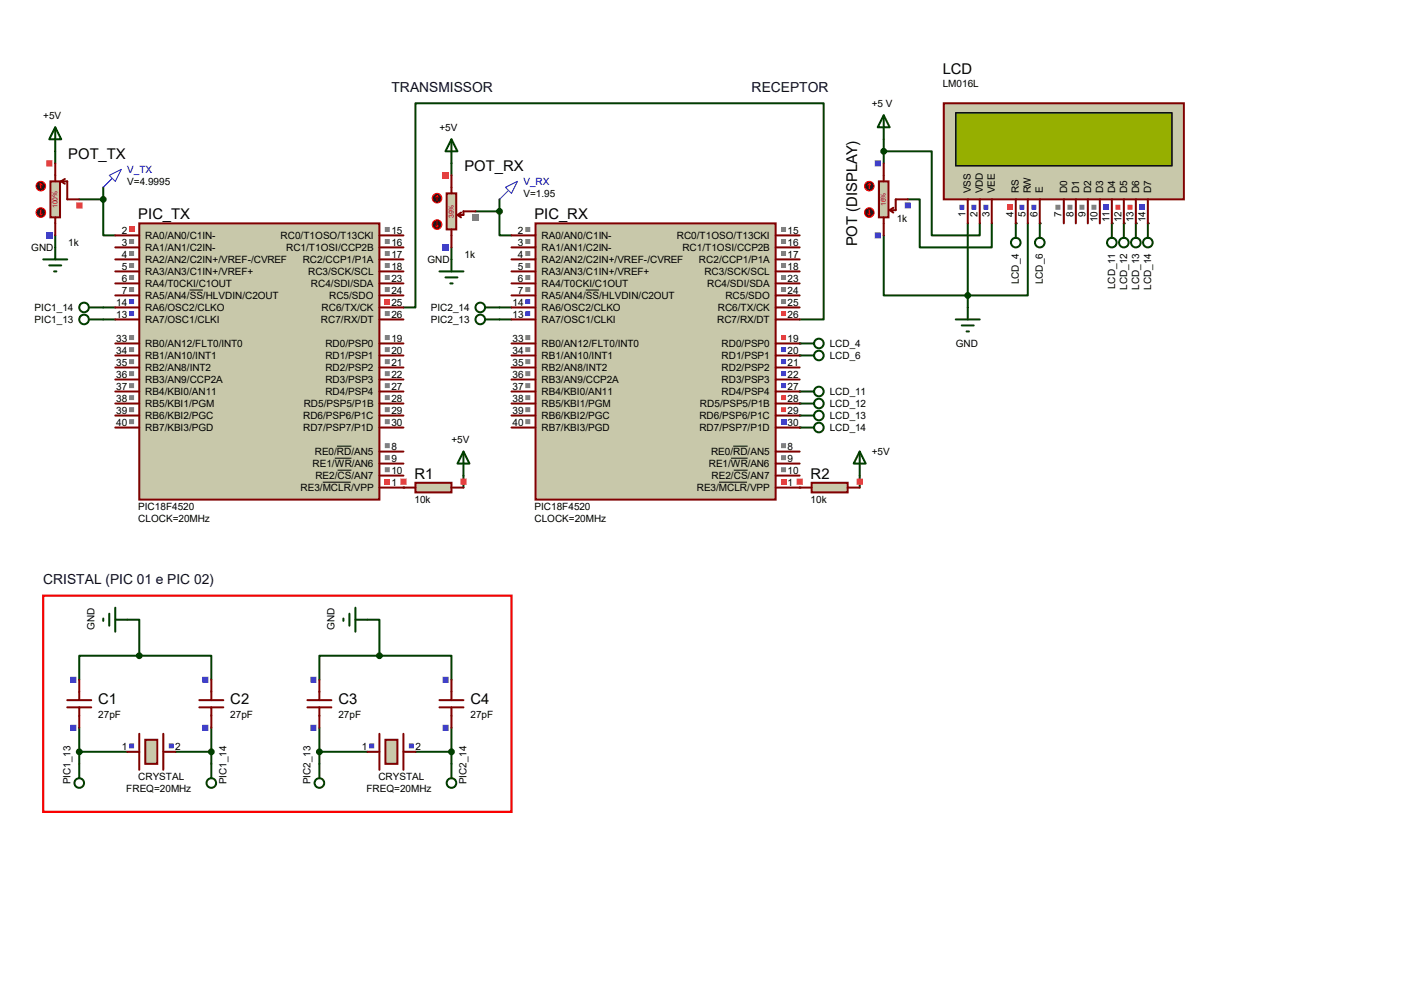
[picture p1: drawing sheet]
<svg xmlns="http://www.w3.org/2000/svg" width="297mm" height="210mm" viewBox="0 0 297 210" stroke-linecap="round" stroke-linejoin="round" font-family="sans-serif">
<circle cx="85.3" cy="103.1" r=".21" fill="#004000"/>
<g fill="none" stroke="#004000" stroke-width=".42">
<path d="M95.5 34.5v2.6M186.9 29.5v5M95.5 52.3v2.6M100.6 44.7h5.1M105.7 44.7v5.1h2.5M105.7 42.2v2.5M21.8 67.6h2.6M21.8 65h2.6M85.3 65h2.6v-43.2h86.3v45.8h-5M105.7 67.6h2.5M105.7 65h2.5M98 100.6v2.5"/>
<path d="M181.9 100.6v2.5M26.9 131.1h2.6v7.6M29.5 138.7h-12.7v5.1M29.5 138.7h15.2v5.1M77.7 131.1h2.6v7.6M80.3 138.7h-12.7v5.1M80.3 138.7h15.2v5.1M16.8 153.9v7.6M16.8 159h10.1M37.1 159h7.6M44.7 153.9v7.6M67.6 159h10.1"/>
<path d="M67.6 153.9v7.6M87.9 159h7.6M95.5 153.9v7.6"/>
</g>
<g fill="#004000">
<circle cx="169.2" cy="72.6" r=".21"/>
<circle cx="169.2" cy="75.2" r=".21"/>
<circle cx="169.2" cy="82.8" r=".21"/>
<circle cx="169.2" cy="85.3" r=".21"/>
<circle cx="169.2" cy="87.9" r=".21"/>
<circle cx="169.2" cy="90.4" r=".21"/>
<circle cx="169.2" cy="103.1" r=".21"/>
<circle cx="242.8" cy="47.2" r=".21"/>
<circle cx="240.3" cy="47.2" r=".21"/>
<circle cx="237.7" cy="47.2" r=".21"/>
<circle cx="235.2" cy="47.2" r=".21"/>
<circle cx="220" cy="47.2" r=".21"/>
<circle cx="214.9" cy="47.2" r=".21"/>
</g>
<path d="M11.7 32v2.5M21.8 39.6v2.6M186.9 32h10.2v17.8h10.2v-2.6M11.7 49.8v2.5M16.8 42.2h5M21.8 42.2v7.6h2.6M192 42.2h2.6v10.1h15.2v-5.1M204.7 47.2v17.8M217.4 47.2v15.3h-30.5v-12.7" fill="none" stroke="#004000" stroke-width=".42"/>
<path d="M29.5 47.2h50.8v58.5h-50.8z" fill="#c8c8aa" stroke="#800000" stroke-width=".42"/>
<g fill="none" stroke="#800000" stroke-width=".42">
<path d="M24.4 49.8h5.1M24.4 52.3h5.1M24.4 54.9h5.1M24.4 57.4h5.1M24.4 59.9h5.1M80.3 49.8h5M80.3 52.3h5M80.3 54.9h5M80.3 57.4h5M80.3 59.9h5M24.4 62.5h5.1M24.4 65h5.1"/>
<path d="M24.4 67.6h5.1M24.4 72.6h5.1M24.4 75.2h5.1M24.4 77.7h5.1M80.3 62.5h5M80.3 65h5M80.3 67.6h5M80.3 72.6h5M80.3 75.2h5M80.3 77.7h5M24.4 80.3h5.1M24.4 82.8h5.1"/>
<path d="M24.4 85.3h5.1M24.4 87.9h5.1M24.4 90.4h5.1M80.3 80.3h5M80.3 82.8h5M80.3 85.3h5M80.3 87.9h5M80.3 90.4h5M80.3 95.5h5M80.3 98h5M80.3 100.6h5M80.3 103.1h5"/>
</g>
<path d="M40.1 61.3h2.8M70.8 96.9h3.5M71.3 94.4h3M71.4 99.4h2.9M68.3 102h5.9" fill="none" stroke="#000" stroke-width=".21"/>
<path d="M27.3 48h1.1v1.1h-1.1z" fill="#ff4040"/>
<path d="M27.3 50.5h1.1v1.1h-1.1zM27.3 53.1h1.1v1h-1.1zM27.3 55.6h1.1v1.1h-1.1zM27.3 58.2h1.1v1h-1.1zM27.3 60.7h1.1v1.1h-1.1z" fill-rule="evenodd" fill="#808080"/>
<path d="M27.3 63.2h1.1v1.1h-1.1zM27.3 65.8h1.1v1h-1.1z" fill-rule="evenodd" fill="#4040ff"/>
<path d="M27.3 70.9h1.1v1h-1.1zM27.3 73.4h1.1v1.1h-1.1zM27.3 75.9h1.1v1.1h-1.1zM27.3 78.5h1.1v1h-1.1zM27.3 81h1.1v1.1h-1.1zM27.3 83.6h1.1v1h-1.1zM27.3 86.1h1.1v1.1h-1.1zM27.3 88.6h1.1v1.1h-1.1zM81.4 48h1.1v1.1h-1.1zM81.4 50.5h1.1v1.1h-1.1zM81.4 53.1h1.1v1h-1.1zM81.4 55.6h1.1v1.1h-1.1zM81.4 58.2h1.1v1h-1.1zM81.4 60.7h1.1v1.1h-1.1z" fill-rule="evenodd" fill="#808080"/>
<path d="M81.4 63.2h1.1v1.1h-1.1z" fill="#ff4040"/>
<path d="M81.4 65.8h1.1v1h-1.1zM81.4 70.9h1.1v1h-1.1zM81.4 73.4h1.1v1.1h-1.1zM81.4 75.9h1.1v1.1h-1.1zM81.4 78.5h1.1v1h-1.1zM81.4 81h1.1v1.1h-1.1zM81.4 83.6h1.1v1h-1.1zM81.4 86.1h1.1v1.1h-1.1zM81.4 88.6h1.1v1.1h-1.1zM81.4 93.7h1.1v1.1h-1.1zM81.4 96.3h1.1v1h-1.1zM81.4 98.8h1.1v1.1h-1.1z" fill-rule="evenodd" fill="#808080"/>
<path d="M81.4 101.3h1.1v1.1h-1.1z" fill="#ff4040"/>
<path d="M87.9 102.1h7.6v2h-7.6z" fill="#c8c8aa" stroke="#800000" stroke-width=".42"/>
<path d="M85.3 103.1h2.6M95.5 103.1h2.5" fill="none" stroke="#800000" stroke-width=".42"/>
<path d="M84.7 101.2h1.3v1.3h-1.3zM97.4 101.2h1.3v1.3h-1.3z" fill-rule="evenodd" fill="#ff4040"/>
<path d="M171.7 102.1h7.6v2h-7.6z" fill="#c8c8aa" stroke="#800000" stroke-width=".42"/>
<path d="M169.2 103.1h2.5M179.3 103.1h2.6" fill="none" stroke="#800000" stroke-width=".42"/>
<path d="M168.5 101.2h1.3v1.3h-1.3zM181.2 101.2h1.3v1.3h-1.3z" fill-rule="evenodd" fill="#ff4040"/>
<g fill="none" stroke="#004000" stroke-width=".42">
<path d="M18.8 67.6h3M18.8 65h3M102.6 67.6h3.1M102.6 65h3.1M98 95.5l1.3 2.5h-2.5zM98 95.5v5.1M181.9 95.5l1.2 2.5h-2.5zM181.9 95.5v5.1"/>
<circle cx="17.8" cy="67.6" r="1.02"/>
<circle cx="17.8" cy="65" r="1.02"/>
<circle cx="101.6" cy="67.6" r="1.02"/>
<circle cx="101.6" cy="65" r="1.02"/>
</g>
<path d="M14.2 149.6h5.1M14.2 148.1h5.1M16.8 143.8v4.3M16.8 149.6v4.3" fill="none" stroke="#800000" stroke-width=".42"/>
<path d="M14.9 153.3h1.3v1.3h-1.3zM14.9 143.1h1.3v1.3h-1.3z" fill-rule="evenodd" fill="#4040ff"/>
<path d="M42.2 149.6h5M42.2 148.1h5M44.7 143.8v4.3M44.7 149.6v4.3" fill="none" stroke="#800000" stroke-width=".42"/>
<path d="M42.8 153.3h1.3v1.3h-1.3zM42.8 143.1h1.3v1.3h-1.3z" fill-rule="evenodd" fill="#4040ff"/>
<path d="M29.5 155.2v7.6M34.5 155.2v7.6" fill="none" stroke="#800000" stroke-width=".42"/>
<path d="M30.7 156.5h2.6v5h-2.6z" fill="#c8c8aa" stroke="#800000" stroke-width=".42"/>
<path d="M26.9 159h2.6M34.5 159h2.6" fill="none" stroke="#800000" stroke-width=".42"/>
<path d="M27.3 157.2h1.1v1.1h-1.1zM35.7 157.2h1v1.1h-1z" fill-rule="evenodd" fill="#4040ff"/>
<g fill="none" stroke="#004000" stroke-width=".42">
<path d="M21.8 130.8v.5M23.1 129.8v2.5M24.4 131.1h2.5M24.4 128.5v5.1M16.8 161.5v3.1M44.7 161.5v3.1"/>
<circle cx="16.8" cy="165.6" r="1.02"/>
<circle cx="44.7" cy="165.6" r="1.02"/>
</g>
<g fill="#004000" stroke="#004000" stroke-width=".42">
<circle cx="29.5" cy="138.7" r=".51"/>
<circle cx="16.8" cy="159" r=".51"/>
<circle cx="44.7" cy="159" r=".51"/>
</g>
<path d="M65 149.6h5.1M65 148.1h5.1M67.6 143.8v4.3M67.6 149.6v4.3" fill="none" stroke="#800000" stroke-width=".42"/>
<path d="M65.7 153.3h1.3v1.3h-1.3zM65.7 143.1h1.3v1.3h-1.3z" fill-rule="evenodd" fill="#4040ff"/>
<path d="M93 149.6h5M93 148.1h5M95.5 143.8v4.3M95.5 149.6v4.3" fill="none" stroke="#800000" stroke-width=".42"/>
<path d="M93.6 153.3h1.3v1.3h-1.3zM93.6 143.1h1.3v1.3h-1.3z" fill-rule="evenodd" fill="#4040ff"/>
<path d="M80.3 155.2v7.6M85.3 155.2v7.6" fill="none" stroke="#800000" stroke-width=".42"/>
<path d="M81.5 156.5h2.6v5h-2.6z" fill="#c8c8aa" stroke="#800000" stroke-width=".42"/>
<path d="M77.7 159h2.6M85.3 159h2.6" fill="none" stroke="#800000" stroke-width=".42"/>
<path d="M78.1 157.2h1.1v1.1h-1.1zM86.5 157.2h1v1.1h-1z" fill-rule="evenodd" fill="#4040ff"/>
<g fill="none" stroke="#004000" stroke-width=".42">
<path d="M72.6 130.8v.5M73.9 129.8v2.5M75.2 131.1h2.5M75.2 128.5v5.1M67.6 161.5v3.1M95.5 161.5v3.1"/>
<circle cx="67.6" cy="165.6" r="1.02"/>
<circle cx="95.5" cy="165.6" r="1.02"/>
</g>
<g fill="#004000" stroke="#004000" stroke-width=".42">
<circle cx="80.3" cy="138.7" r=".51"/>
<circle cx="67.6" cy="159" r=".51"/>
<circle cx="95.5" cy="159" r=".51"/>
</g>
<path d="M9.1 126h99.1v45.7h-99.1z" fill="none" stroke="#f00" stroke-width=".47"/>
<path d="M94.5 40.9h2v7.6h-2z" fill="#c8c8aa" stroke="#800000" stroke-width=".42"/>
<path d="M95.5 37.1v3.8M95.5 48.5v3.8M96.8 45.5l.7 .5M97.5 45l-.7 .5M100.6 44.7h-2.6v.8h-1.2" fill="none" stroke="#800000" stroke-width=".42"/>
<circle cx="92.5" cy="41.9" r="1.02" fill="#400000" stroke="#f00" stroke-width=".21"/>
<path d="M92.5 41.4l-.3 .3M92.5 41.4l.2 .3M92.5 41.4v1" fill="none" stroke="#f00" stroke-width=".21"/>
<circle cx="92.5" cy="47.5" r="1.02" fill="#400000" stroke="#f00" stroke-width=".21"/>
<path d="M92.2 47.8l.3 .2M92.5 47v1M92.7 47.8l-.2 .2" fill="none" stroke="#f00" stroke-width=".21"/>
<path d="M93.6 51.7h1.3v1.3h-1.3z" fill="#4040ff"/>
<path d="M93.6 36.4h1.3v1.4h-1.3z" fill="#ff4040"/>
<path d="M99.9 45.3h1.4v1.4h-1.4z" fill="#808080"/>
<path d="M95.5 29.5l1.3 2.5h-2.6zM95.5 29.5v5M93 57.4h5M94.2 58.7h2.6M95.2 59.9h.6M95.5 54.9v2.5" fill="none" stroke="#004000" stroke-width=".42"/>
<path d="M106.9 39.6l2.6-1.2-1.3 2.5zM107.4 40.4l-1.7 1.8" fill="none" stroke="#0000c0" stroke-width=".21"/>
<circle cx="105.7" cy="44.7" r=".51" fill="#004000" stroke="#004000" stroke-width=".42"/>
<path d="M185.9 38.4h2.1v7.6h-2.1z" fill="#c8c8aa" stroke="#800000" stroke-width=".42"/>
<path d="M186.9 34.5v3.9M186.9 46v3.8M188.2 44.4l.8 .6M189 43.9l-.8 .5M192 42.2h-2.5v2.2h-1.3" fill="none" stroke="#800000" stroke-width=".42"/>
<circle cx="183.9" cy="39.4" r="1.02" fill="#400000" stroke="#f00" stroke-width=".21"/>
<path d="M183.9 38.9l-.3 .2M183.9 38.9l.2 .2M183.9 38.9v1" fill="none" stroke="#f00" stroke-width=".21"/>
<circle cx="183.9" cy="45" r="1.02" fill="#400000" stroke="#f00" stroke-width=".21"/>
<path d="M183.6 45.2l.3 .3M183.9 44.4v1.1M184.1 45.2l-.2 .3" fill="none" stroke="#f00" stroke-width=".21"/>
<path d="M185 49.1h1.4v1.4h-1.4zM185 33.9h1.4v1.3h-1.4zM191.4 42.8h1.3v1.3h-1.3z" fill-rule="evenodd" fill="#4040ff"/>
<g fill="none" stroke="#004000" stroke-width=".42">
<path d="M186.9 24.4l1.3 2.5h-2.5zM186.9 24.4v5.1M169.2 72.6h3M169.2 75.2h3M202.2 67.6h5.1M203.5 68.8h2.5M204.5 70.1h.5M204.7 65v2.6M169.2 82.8h3M169.2 85.3h3M169.2 87.9h3M169.2 90.4h3"/>
<circle cx="173.2" cy="72.6" r="1.02"/>
<circle cx="173.2" cy="75.2" r="1.02"/>
<circle cx="173.2" cy="82.8" r="1.02"/>
<circle cx="173.2" cy="85.3" r="1.02"/>
<circle cx="173.2" cy="87.9" r="1.02"/>
<circle cx="173.2" cy="90.4" r="1.02"/>
</g>
<circle cx="186.9" cy="32" r=".51" fill="#004000" stroke="#004000" stroke-width=".42"/>
<path d="M113.3 47.2h50.8v58.5h-50.8z" fill="#c8c8aa" stroke="#800000" stroke-width=".42"/>
<g fill="none" stroke="#800000" stroke-width=".42">
<path d="M108.2 49.8h5.1M108.2 52.3h5.1M108.2 54.9h5.1M108.2 57.4h5.1M108.2 59.9h5.1M164.1 49.8h5.1M164.1 52.3h5.1M164.1 54.9h5.1M164.1 57.4h5.1M164.1 59.9h5.1M108.2 62.5h5.1M108.2 65h5.1"/>
<path d="M108.2 67.6h5.1M108.2 72.6h5.1M108.2 75.2h5.1M108.2 77.7h5.1M164.1 62.5h5.1M164.1 65h5.1M164.1 67.6h5.1M164.1 72.6h5.1M164.1 75.2h5.1M164.1 77.7h5.1M108.2 80.3h5.1M108.2 82.8h5.1"/>
<path d="M108.2 85.3h5.1M108.2 87.9h5.1M108.2 90.4h5.1M164.1 80.3h5.1M164.1 82.8h5.1M164.1 85.3h5.1M164.1 87.9h5.1M164.1 90.4h5.1M164.1 95.5h5.1M164.1 98h5.1M164.1 100.6h5.1M164.1 103.1h5.1"/>
</g>
<path d="M123.9 61.3h2.8M154.6 96.9h3.6M155.1 94.4h3.1M155.2 99.4h3M152.1 102h5.9" fill="none" stroke="#000" stroke-width=".21"/>
<path d="M111.1 48h1.1v1.1h-1.1zM111.1 50.5h1.1v1.1h-1.1zM111.1 53.1h1.1v1h-1.1zM111.1 55.6h1.1v1.1h-1.1zM111.1 58.2h1.1v1h-1.1zM111.1 60.7h1.1v1.1h-1.1z" fill-rule="evenodd" fill="#808080"/>
<path d="M111.1 63.2h1.1v1.1h-1.1zM111.1 65.8h1.1v1h-1.1z" fill-rule="evenodd" fill="#4040ff"/>
<path d="M111.1 70.9h1.1v1h-1.1zM111.1 73.4h1.1v1.1h-1.1zM111.1 75.9h1.1v1.1h-1.1zM111.1 78.5h1.1v1h-1.1zM111.1 81h1.1v1.1h-1.1zM111.1 83.6h1.1v1h-1.1zM111.1 86.1h1.1v1.1h-1.1zM111.1 88.6h1.1v1.1h-1.1zM165.2 48h1.1v1.1h-1.1zM165.2 50.5h1.1v1.1h-1.1zM165.2 53.1h1.1v1h-1.1zM165.2 55.6h1.1v1.1h-1.1zM165.2 58.2h1.1v1h-1.1zM165.2 60.7h1.1v1.1h-1.1zM165.2 63.2h1.1v1.1h-1.1z" fill-rule="evenodd" fill="#808080"/>
<path d="M165.2 65.8h1.1v1h-1.1zM165.2 70.9h1.1v1h-1.1z" fill-rule="evenodd" fill="#ff4040"/>
<path d="M165.2 73.4h1.1v1.1h-1.1zM165.2 75.9h1.1v1.1h-1.1zM165.2 78.5h1.1v1h-1.1zM165.2 81h1.1v1.1h-1.1z" fill-rule="evenodd" fill="#4040ff"/>
<path d="M165.2 83.6h1.1v1h-1.1zM165.2 86.1h1.1v1.1h-1.1z" fill-rule="evenodd" fill="#ff4040"/>
<path d="M165.2 88.6h1.1v1.1h-1.1z" fill="#4040ff"/>
<path d="M165.2 93.7h1.1v1.1h-1.1zM165.2 96.3h1.1v1h-1.1zM165.2 98.8h1.1v1.1h-1.1z" fill-rule="evenodd" fill="#808080"/>
<path d="M165.2 101.3h1.1v1.1h-1.1z" fill="#ff4040"/>
<g fill="none" stroke="#004000" stroke-width=".42">
<path d="M214.9 47.2v3.1M220 47.2v3.1M235.2 47.2v3.1M237.7 47.2v3.1M240.3 47.2v3.1M242.8 47.2v3.1"/>
<circle cx="214.9" cy="51.3" r="1.02"/>
<circle cx="220" cy="51.3" r="1.02"/>
<circle cx="235.2" cy="51.3" r="1.02"/>
<circle cx="237.7" cy="51.3" r="1.02"/>
<circle cx="240.3" cy="51.3" r="1.02"/>
<circle cx="242.8" cy="51.3" r="1.02"/>
</g>
<path d="M199.6 21.8h50.8v20.4h-50.8z" fill="#c8c8aa" stroke="#800000" stroke-width=".42"/>
<path d="M202.2 23.9h45.7v11.2h-45.7z" fill="#324600" stroke="#000" stroke-width=".25"/>
<path d="M202.2 23.9h45.7v11.2h-45.7z" fill="#96af00" stroke="#000" stroke-width=".25"/>
<g fill="none" stroke="#800000" stroke-width=".42">
<path d="M204.7 42.2v5M207.3 42.2v5M209.8 42.2v5M214.9 42.2v5M217.4 42.2v5M220 42.2v5M225 42.2v5M227.6 42.2v5M230.1 42.2v5M232.7 42.2v5M235.2 42.2v5M237.7 42.2v5"/>
<path d="M240.3 42.2v5M242.8 42.2v5"/>
</g>
<path d="M241 43.3h1.1v1.1h-1.1z" fill="#4040ff"/>
<path d="M238.5 43.3h1.1v1.1h-1.1zM236 43.3h1v1.1h-1z" fill-rule="evenodd" fill="#ff4040"/>
<path d="M233.4 43.3h1.1v1.1h-1.1z" fill="#4040ff"/>
<path d="M230.9 43.3h1v1.1h-1zM228.3 43.3h1.1v1.1h-1.1zM225.8 43.3h1.1v1.1h-1.1zM223.3 43.3h1v1.1h-1z" fill-rule="evenodd" fill="#808080"/>
<path d="M218.2 43.3h1v1.1h-1zM215.6 43.3h1.1v1.1h-1.1z" fill-rule="evenodd" fill="#4040ff"/>
<path d="M213.1 43.3h1.1v1.1h-1.1z" fill="#ff4040"/>
<path d="M202.9 43.3h1.1v1.1h-1.1zM205.5 43.3h1v1.1h-1zM208 43.3h1.1v1.1h-1.1z" fill-rule="evenodd" fill="#4040ff"/>
<circle cx="204.7" cy="62.5" r=".51" fill="#004000" stroke="#004000" stroke-width=".42"/>
<path d="M10.7 38.4h2v7.6h-2z" fill="#c8c8aa" stroke="#800000" stroke-width=".42"/>
<path d="M11.7 34.5v3.9M13 38.4l.7 .5M13 38.4h1.2v3.8h2.6M13.7 37.8l-.7 .6M11.7 46v3.8" fill="none" stroke="#800000" stroke-width=".42"/>
<circle cx="8.6" cy="39.4" r="1.02" fill="#400000" stroke="#f00" stroke-width=".21"/>
<path d="M8.6 38.9l-.2 .2M8.6 38.9l.3 .2M8.6 38.9v1" fill="none" stroke="#f00" stroke-width=".21"/>
<circle cx="8.6" cy="45" r="1.02" fill="#400000" stroke="#f00" stroke-width=".21"/>
<path d="M8.4 45.2l.2 .3M8.6 44.4v1.1M8.9 45.2l-.3 .3" fill="none" stroke="#f00" stroke-width=".21"/>
<path d="M9.8 49.1h1.3v1.4h-1.3z" fill="#4040ff"/>
<path d="M9.8 33.9h1.3v1.3h-1.3zM16.1 42.8h1.3v1.3h-1.3z" fill-rule="evenodd" fill="#ff4040"/>
<path d="M11.7 26.9l1.3 2.6h-2.6zM11.7 26.9v5.1M9.1 54.9h5.1M10.4 56.1h2.6M11.4 57.4h.5M11.7 52.3v2.6" fill="none" stroke="#004000" stroke-width=".42"/>
<path d="M23.1 37.1l2.6-1.3-1.3 2.6zM23.6 37.8l-1.8 1.8" fill="none" stroke="#0000c0" stroke-width=".21"/>
<circle cx="21.8" cy="42.2" r=".51" fill="#004000" stroke="#004000" stroke-width=".42"/>
<g font-size="3.1">
<text x="199.4" y="15.6">LCD</text>
<text x="14.4" y="33.7">POT_TX</text>
<text x="98.3" y="36.2">POT_RX</text>
<text x="29.3" y="46.4">PIC_TX</text>
<text x="113.1" y="46.4">PIC_RX</text>
<text x="181.3" y="52.1" transform="rotate(-90 181.3 52.1)">POT (DISPLAY)</text>
<text x="87.7" y="101.2">R1</text>
<text x="171.5" y="101.2">R2</text>
<text x="20.8" y="148.9">C1</text>
<text x="48.7" y="148.9">C2</text>
<text x="71.6" y="148.9">C3</text>
<text x="99.5" y="148.9">C4</text>
</g>
<g font-size="2.9" fill="#000040">
<text x="82.8" y="19.4">TRANSMISSOR</text>
<text x="159" y="19.4">RECEPTOR</text>
<text x="9.1" y="123.6">CRISTAL (PIC 01 e PIC 02)</text>
</g>
<g font-size="2.1">
<text x="184.4" y="22.6">+5 V</text>
<text x="199.4" y="18.5">LM016L</text>
<text x="9.1" y="25.1">+5V</text>
<text x="93" y="27.7">+5V</text>
<text x="26.9" y="39">V=4.9995</text>
<text x="110.7" y="41.6">V=1.95</text>
<text x="205.4" y="40.9" transform="rotate(-90 205.4 40.9)">VSS</text>
<text x="207.9" y="40.9" transform="rotate(-90 207.9 40.9)">VDD</text>
<text x="210.5" y="40.9" transform="rotate(-90 210.5 40.9)">VEE</text>
<text x="215.6" y="40.9" transform="rotate(-90 215.6 40.9)">RS</text>
<text x="218.1" y="40.9" transform="rotate(-90 218.1 40.9)">RW</text>
<text x="220.6" y="40.9" transform="rotate(-90 220.6 40.9)">E</text>
<text x="225.7" y="40.9" transform="rotate(-90 225.7 40.9)">D0</text>
<text x="228.3" y="40.9" transform="rotate(-90 228.3 40.9)">D1</text>
<text x="230.8" y="40.9" transform="rotate(-90 230.8 40.9)">D2</text>
<text x="233.3" y="40.9" transform="rotate(-90 233.3 40.9)">D3</text>
<text x="235.9" y="40.9" transform="rotate(-90 235.9 40.9)">D4</text>
<text x="238.4" y="40.9" transform="rotate(-90 238.4 40.9)">D5</text>
<text x="241" y="40.9" transform="rotate(-90 241 40.9)">D6</text>
<text x="243.5" y="40.9" transform="rotate(-90 243.5 40.9)">D7</text>
<text x="189.7" y="46.9">1k</text>
<text x="204.2" y="45.9" transform="rotate(-90 204.2 45.9)">1</text>
<text x="206.8" y="45.9" transform="rotate(-90 206.8 45.9)">2</text>
<text x="209.3" y="45.9" transform="rotate(-90 209.3 45.9)">3</text>
<text x="214.4" y="45.9" transform="rotate(-90 214.4 45.9)">4</text>
<text x="216.9" y="45.9" transform="rotate(-90 216.9 45.9)">5</text>
<text x="219.5" y="45.9" transform="rotate(-90 219.5 45.9)">6</text>
<text x="224.5" y="45.9" transform="rotate(-90 224.5 45.9)">7</text>
<text x="227.1" y="45.9" transform="rotate(-90 227.1 45.9)">8</text>
<text x="229.6" y="45.9" transform="rotate(-90 229.6 45.9)">9</text>
<text x="232.2" y="47" transform="rotate(-90 232.2 47)">10</text>
<text x="234.7" y="46.9" transform="rotate(-90 234.7 46.9)">11</text>
<text x="237.2" y="47" transform="rotate(-90 237.2 47)">12</text>
<text x="239.8" y="47" transform="rotate(-90 239.8 47)">13</text>
<text x="242.3" y="47" transform="rotate(-90 242.3 47)">14</text>
<text x="6.6" y="53.1">GND</text>
<text x="14.4" y="51.9">1k</text>
<text x="25.7" y="49.4">2</text>
<text x="25.7" y="51.9">3</text>
<text x="30.7" y="50.5">RA0/AN0/C1IN-</text>
<text x="30.7" y="53.1">RA1/AN1/C2IN-</text>
<text x="59.4" y="50.5">RC0/T1OSO/T13CKI</text>
<text x="60.5" y="53.1">RC1/T1OSI/CCP2B</text>
<text x="82.8" y="49.4">15</text>
<text x="82.8" y="51.9">16</text>
<text x="109.6" y="49.4">2</text>
<text x="109.6" y="51.9">3</text>
<text x="114.6" y="50.5">RA0/AN0/C1IN-</text>
<text x="114.6" y="53.1">RA1/AN1/C2IN-</text>
<text x="143.2" y="50.5">RC0/T1OSO/T13CKI</text>
<text x="144.4" y="53.1">RC1/T1OSI/CCP2B</text>
<text x="166.6" y="49.4">15</text>
<text x="166.6" y="51.9">16</text>
<text x="25.7" y="54.5">4</text>
<text x="25.7" y="57">5</text>
<text x="25.7" y="59.6">6</text>
<text x="30.7" y="55.6">RA2/AN2/C2IN+/VREF-/CVREF</text>
<text x="30.7" y="58.2">RA3/AN3/C1IN+/VREF+</text>
<text x="64.1" y="55.6">RC2/CCP1/P1A</text>
<text x="65.2" y="58.2">RC3/SCK/SCL</text>
<text x="82.8" y="54.5">17</text>
<text x="82.8" y="57">18</text>
<text x="82.8" y="59.6">23</text>
<text x="90.4" y="55.6">GND</text>
<text x="98.3" y="54.5">1k</text>
<text x="109.6" y="54.5">4</text>
<text x="109.6" y="57">5</text>
<text x="109.6" y="59.6">6</text>
<text x="114.6" y="55.6">RA2/AN2/C2IN+/VREF-/CVREF</text>
<text x="114.6" y="58.2">RA3/AN3/C1IN+/VREF+</text>
<text x="147.9" y="55.6">RC2/CCP1/P1A</text>
<text x="149" y="58.2">RC3/SCK/SCL</text>
<text x="166.6" y="54.5">17</text>
<text x="166.6" y="57">18</text>
<text x="166.6" y="59.6">23</text>
<text x="7.3" y="65.8">PIC1_14</text>
<text x="24.6" y="64.6">14</text>
<text x="25.7" y="62.1">7</text>
<text x="30.7" y="60.7">RA4/T0CKI/C1OUT</text>
<text x="30.7" y="63.2">RA5/AN4/SS/HLVDIN/C2OUT</text>
<text x="30.7" y="65.8">RA6/OSC2/CLKO</text>
<text x="65.8" y="60.7">RC4/SDI/SDA</text>
<text x="68" y="65.8">RC6/TX/CK</text>
<text x="69.6" y="63.2">RC5/SDO</text>
<text x="82.8" y="62.1">24</text>
<text x="82.8" y="64.6">25</text>
<text x="91.1" y="65.8">PIC2_14</text>
<text x="108.4" y="64.6">14</text>
<text x="109.6" y="62.1">7</text>
<text x="114.6" y="60.7">RA4/T0CKI/C1OUT</text>
<text x="114.6" y="63.2">RA5/AN4/SS/HLVDIN/C2OUT</text>
<text x="114.6" y="65.8">RA6/OSC2/CLKO</text>
<text x="149.6" y="60.7">RC4/SDI/SDA</text>
<text x="151.8" y="65.8">RC6/TX/CK</text>
<text x="153.5" y="63.2">RC5/SDO</text>
<text x="166.6" y="62.1">24</text>
<text x="166.6" y="64.6">25</text>
<text x="215.6" y="60.2" transform="rotate(-90 215.6 60.2)">LCD_4</text>
<text x="220.6" y="60.2" transform="rotate(-90 220.6 60.2)">LCD_6</text>
<text x="235.9" y="61.2" transform="rotate(-90 235.9 61.2)">LCD_11</text>
<text x="238.4" y="61.3" transform="rotate(-90 238.4 61.3)">LCD_12</text>
<text x="241" y="61.3" transform="rotate(-90 241 61.3)">LCD_13</text>
<text x="243.5" y="61.3" transform="rotate(-90 243.5 61.3)">LCD_14</text>
<text x="7.3" y="68.3">PIC1_13</text>
<text x="24.6" y="67.2">13</text>
<text x="30.7" y="68.3">RA7/OSC1/CLKI</text>
<text x="67.9" y="68.3">RC7/RX/DT</text>
<text x="82.8" y="67.2">26</text>
<text x="91.1" y="68.3">PIC2_13</text>
<text x="108.4" y="67.2">13</text>
<text x="114.6" y="68.3">RA7/OSC1/CLKI</text>
<text x="151.7" y="68.3">RC7/RX/DT</text>
<text x="166.6" y="67.2">26</text>
<text x="24.6" y="72.3">33</text>
<text x="24.6" y="74.8">34</text>
<text x="24.6" y="77.3">35</text>
<text x="30.7" y="73.4">RB0/AN12/FLT0/INT0</text>
<text x="30.7" y="75.9">RB1/AN10/INT1</text>
<text x="68.8" y="73.4">RD0/PSP0</text>
<text x="68.8" y="75.9">RD1/PSP1</text>
<text x="82.8" y="72.3">19</text>
<text x="82.8" y="74.8">20</text>
<text x="82.8" y="77.3">21</text>
<text x="108.4" y="72.3">33</text>
<text x="108.4" y="74.8">34</text>
<text x="108.4" y="77.3">35</text>
<text x="114.6" y="73.4">RB0/AN12/FLT0/INT0</text>
<text x="114.6" y="75.9">RB1/AN10/INT1</text>
<text x="152.7" y="73.4">RD0/PSP0</text>
<text x="152.7" y="75.9">RD1/PSP1</text>
<text x="166.6" y="72.3">19</text>
<text x="166.6" y="74.8">20</text>
<text x="166.6" y="77.3">21</text>
<text x="175.5" y="73.4">LCD_4</text>
<text x="175.5" y="75.9">LCD_6</text>
<text x="202.2" y="73.4">GND</text>
<text x="24.6" y="79.9">36</text>
<text x="24.6" y="82.4">37</text>
<text x="30.7" y="78.5">RB2/AN8/INT2</text>
<text x="30.7" y="81">RB3/AN9/CCP2A</text>
<text x="30.7" y="83.6">RB4/KBI0/AN11</text>
<text x="68.8" y="78.5">RD2/PSP2</text>
<text x="68.8" y="81">RD3/PSP3</text>
<text x="68.8" y="83.6">RD4/PSP4</text>
<text x="82.8" y="79.9">22</text>
<text x="82.8" y="82.4">27</text>
<text x="108.4" y="79.9">36</text>
<text x="108.4" y="82.4">37</text>
<text x="114.6" y="78.5">RB2/AN8/INT2</text>
<text x="114.6" y="81">RB3/AN9/CCP2A</text>
<text x="114.6" y="83.6">RB4/KBI0/AN11</text>
<text x="152.7" y="78.5">RD2/PSP2</text>
<text x="152.7" y="81">RD3/PSP3</text>
<text x="152.7" y="83.6">RD4/PSP4</text>
<text x="166.6" y="79.9">22</text>
<text x="166.6" y="82.4">27</text>
<text x="175.5" y="83.6">LCD_11</text>
<text x="24.6" y="85">38</text>
<text x="24.6" y="87.5">39</text>
<text x="30.7" y="86.1">RB5/KBI1/PGM</text>
<text x="30.7" y="88.6">RB6/KBI2/PGC</text>
<text x="64.1" y="88.6">RD6/PSP6/P1C</text>
<text x="64.3" y="86.1">RD5/PSP5/P1B</text>
<text x="82.8" y="85">28</text>
<text x="82.8" y="87.5">29</text>
<text x="108.4" y="85">38</text>
<text x="108.4" y="87.5">39</text>
<text x="114.6" y="86.1">RB5/KBI1/PGM</text>
<text x="114.6" y="88.6">RB6/KBI2/PGC</text>
<text x="148" y="88.6">RD6/PSP6/P1C</text>
<text x="148.1" y="86.1">RD5/PSP5/P1B</text>
<text x="166.6" y="85">28</text>
<text x="166.6" y="87.5">29</text>
<text x="175.5" y="86.1">LCD_12</text>
<text x="175.5" y="88.6">LCD_13</text>
<text x="24.6" y="90">40</text>
<text x="30.7" y="91.2">RB7/KBI3/PGD</text>
<text x="64.1" y="91.2">RD7/PSP7/P1D</text>
<text x="82.8" y="90">30</text>
<text x="82.8" y="95.1">8</text>
<text x="95.5" y="93.7">+5V</text>
<text x="108.4" y="90">40</text>
<text x="114.6" y="91.2">RB7/KBI3/PGD</text>
<text x="148" y="91.2">RD7/PSP7/P1D</text>
<text x="166.6" y="90">30</text>
<text x="166.6" y="95.1">8</text>
<text x="175.5" y="91.2">LCD_14</text>
<text x="66.1" y="98.8">RE1/WR/AN6</text>
<text x="66.6" y="96.3">RE0/RD/AN5</text>
<text x="66.7" y="101.3">RE2/CS/AN7</text>
<text x="82.8" y="97.7">9</text>
<text x="82.8" y="100.2">10</text>
<text x="149.9" y="98.8">RE1/WR/AN6</text>
<text x="150.4" y="96.3">RE0/RD/AN5</text>
<text x="150.5" y="101.3">RE2/CS/AN7</text>
<text x="166.6" y="97.7">9</text>
<text x="166.6" y="100.2">10</text>
<text x="184.4" y="96.3">+5V</text>
<text x="29.3" y="107.8">PIC18F4520</text>
<text x="63.6" y="103.9">RE3/MCLR/VPP</text>
<text x="82.8" y="102.7">1</text>
<text x="87.7" y="106.3">10k</text>
<text x="113.1" y="107.8">PIC18F4520</text>
<text x="147.4" y="103.9">RE3/MCLR/VPP</text>
<text x="166.6" y="102.7">1</text>
<text x="171.5" y="106.3">10k</text>
<text x="29.3" y="110.4">CLOCK=20MHz</text>
<text x="113.1" y="110.4">CLOCK=20MHz</text>
<text x="20" y="133.2" transform="rotate(-90 20 133.2)">GND</text>
<text x="70.8" y="133.2" transform="rotate(-90 70.8 133.2)">GND</text>
<text x="20.8" y="151.8">27pF</text>
<text x="48.7" y="151.8">27pF</text>
<text x="71.6" y="151.8">27pF</text>
<text x="99.5" y="151.8">27pF</text>
<text x="25.7" y="158.6">1</text>
<text x="37.1" y="158.6">2</text>
<text x="76.5" y="158.6">1</text>
<text x="87.9" y="158.6">2</text>
<text x="14.9" y="165.9" transform="rotate(-90 14.9 165.9)">PIC1_13</text>
<text x="26.7" y="167.5">FREQ=20MHz</text>
<text x="29.3" y="165">CRYSTAL</text>
<text x="47.9" y="165.9" transform="rotate(-90 47.9 165.9)">PIC1_14</text>
<text x="65.7" y="165.9" transform="rotate(-90 65.7 165.9)">PIC2_13</text>
<text x="77.5" y="167.5">FREQ=20MHz</text>
<text x="80.1" y="165">CRYSTAL</text>
<text x="98.7" y="165.9" transform="rotate(-90 98.7 165.9)">PIC2_14</text>
</g>
<g font-size="2.1" fill="#0000c0">
<text x="26.9" y="36.6">V_TX</text>
<text x="110.7" y="39.1">V_RX</text>
</g>
<g font-size="1.4" fill="#c00000">
<text x="12.2" y="44" transform="rotate(-90 12.2 44)">100%</text>
<text x="96" y="46.1" transform="rotate(-90 96 46.1)">39%</text>
<text x="187.4" y="43.6" transform="rotate(-90 187.4 43.6)">16%</text>
</g>
</svg>
